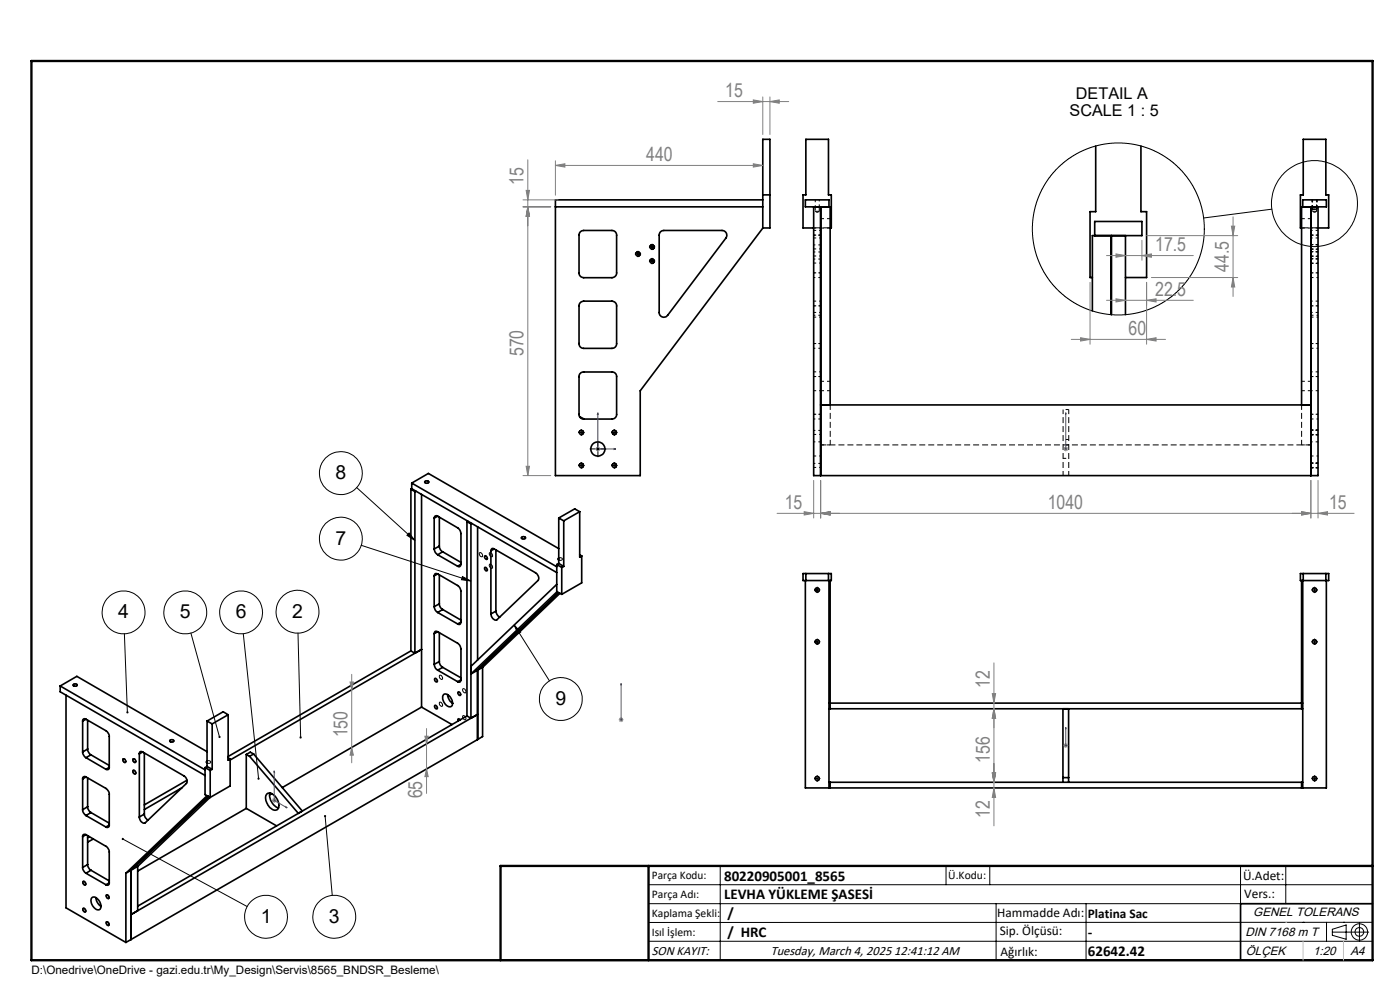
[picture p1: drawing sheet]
<svg xmlns="http://www.w3.org/2000/svg" width="297mm" height="210mm" viewBox="0 0 297 210" stroke-linecap="round" stroke-linejoin="round" font-family="sans-serif">
<g fill="none" stroke="#000" stroke-width=".35">
<path d="M161.8 29.6h1.5v18.8h-1.5zM232.4 31v13.9h-1.2v14h.5M242 31v13.9h1.2v14h-4.4M117.8 43.9h44M123.1 49.2l.7-.3h6a.97 .97 0 0 1 1 1v8a1.02 1.02 0 0 1-1 1h-6a1.02 1.02 0 0 1-1-1v-8.2zM140.1 49.2l.7-.3h12.4a1.02 1.02 0 0 1 .9 .5 1.02 1.02 0 0 1-.1 1.1l-12.4 16.4a.99 .99 0 0 1-1.1 .3 .99 .99 0 0 1-.7-.9v-16.6zM161.8 42.4h-44v58.5h18v-18l26-34.5M161.8 41.3h1.5M172.6 43.9v57h107v-57M172.6 48.4h-2.2v-7.1h.6v-11.7h4.8v11.7h.6v7.1h-.3M174.1 43.9v57M175.9 43.9v-1.5h-5v1.5h5.2v42"/>
<path d="M232.2 50v-3h10.1v3h-10.6v16M235.8 50v16.7M238.8 50v16.7M276.1 48.4h-.2v-7.1h.6v-11.7h4.8v11.7h.6v7.1h-2.3M276.4 43.9v-1.5h5v1.5h-5.3v42M278.1 43.9v57M123.3 79l.3-.1h6.2a.96 .96 0 0 1 1 1v8a.96 .96 0 0 1-1 1h-6a.96 .96 0 0 1-1-1v-8.2zM123.3 64.1l.5-.2h6a1.02 1.02 0 0 1 1 1v8a.97 .97 0 0 1-1 1h-6a.97 .97 0 0 1-1-1v-8.2zM123 88.4l.9 .5M130 92l.3 .2M174.1 85.9h104M87.2 103.8l.8 .5"/>
<path d="M87.2 103.8v34.3M87.3 102.5v1.2M87.3 102.5l30.8 17.7M87.3 103.7l30.8 17.8M87.3 102.5l3.6-2.1 27.6 16M87.3 103.7l-.1 .1M88 104.3v34.3M88.2 104.2l-.2 .1M89.4 104.9v45.1M90.2 102.1l.2-.1a.33 .33 0 0 1 .4 0 .33 .33 0 0 1 .1 .4 .39 .39 0 0 1-.5 .1 .39 .39 0 0 1-.2-.4zM92.1 116.4a1.52 1.52 0 0 0 .8 1.3M92.1 109.9v6.5"/>
<path d="M92.9 109.5l4.3 2.5 .4 .6 .2 .6v6.5M92.9 109.5a.46 .46 0 0 0-.6 0 .46 .46 0 0 0-.2 .4M92.9 117.7l4.2 2.4M92.9 109.5l-.8 .4M93.2 115.8a1.38 1.38 0 0 0 .7 1.2M93.2 115.8l-1.1 .6M93.2 109.7v6.1M93.9 117l-1 .7M93.9 117l3.9 2.3M97.8 119.7a.44 .44 0 0 1-.2 .4 .44 .44 0 0 1-.5 0M97.8 119.7l-.7 .4M99.1 110.7v41.2"/>
<path d="M99.1 110.7l.8 .4M99.2 110.6l-.1 .1M99.9 111.1v41.3M100.1 111l-.2 .1M101.3 111.8v28.2M102.8 118a.41 .41 0 0 1 .5 .2 .41 .41 0 0 1-.1 .5l-.4-.4zM104.1 116.8v13.4M104.8 116.4l8.8 5.1a1.27 1.27 0 0 1 .6 1.6l-8.8 8.4a1.13 1.13 0 0 1-1.3-1.3M104.8 116.4a.42 .42 0 0 0-.5 0 .42 .42 0 0 0-.2 .4M104.8 116.4l-.7 .4M105.2 116.7v12.9M110.6 114a.39 .39 0 0 1 .5-.2 .39 .39 0 0 1 .3 .5h-.1a.41 .41 0 0 1-.7-.3z"/>
<path d="M118.1 119.8l1.1 .6M118.1 119.8v5.7l1.1 .6M118.5 118.4l-.1 .2 .1 .2M118.5 109.9l1.1 .6M118.5 119.5l1.1 .6M118.5 109.9v9.6M118.5 119.5l-.4 .3M119.6 110.5v9.6M123 108.5v9.7l.4-.3M123 108.5l-3.4 2M123 108.5l-1.1-.6-3.4 2M123 117.7l.4 .2"/>
<path d="M123.4 117.9v5.7l-4.2 2.5M87.2 138.1l.8 .5M87.2 138.1l-38.8 22.4M88 138.6l1.4-.8-40.6 23.4M92.1 128.7a1.52 1.52 0 0 0 .8 1.2M92.1 122.2v6.5M92.1 134.4v6.5M92.9 134l4.2 2.4a1.6 1.6 0 0 1 .7 1.3v6.5M92.9 134a.44 .44 0 0 0-.6-.1 .44 .44 0 0 0-.2 .5M92.9 121.7l4.3 2.6 .4 .4 .2 .7v6.6M92.9 121.7a.46 .46 0 0 0-.6 0 .46 .46 0 0 0-.2 .5M92.9 129.9l4.2 2.5"/>
<path d="M92.9 121.7l-.8 .5M92.9 134l-.8 .4M93.2 128.1a1.38 1.38 0 0 0 .7 1.2M93.2 121.9v6.2M93.2 134.2v6.1M93.2 128.1l-1.1 .6M93.9 129.3l-1 .6M93.9 129.3l3.9 2.2M97.8 132a.42 .42 0 0 1-.2 .4 .42 .42 0 0 1-.5 0M97.8 132l-.7 .4M102.8 120.4a.37 .37 0 0 1 .5 .2 .37 .37 0 0 1-.2 .5l-.3-.4zM105.2 129.6l.2 .7 .6 .6"/>
<path d="M105.2 129.6l-1.1 .6M118.1 124l-18.2 17.3M118.2 125.5l-18.3 17.5 1.4-.8M118.5 125.7l-17.2 16.5M118.8 125.9l-16.4 15.7M119.2 120.4v5.7M119.6 120.1l-.4 .3M170.4 121.7h6v1.4h-6zM170.9 123.1v44h110.5v-44M171 121.7v1.4M175.8 121.7v1.4M175.9 123.1v44"/>
<path d="M176.1 123.1v27.2M275.9 121.7h6v1.4h-6zM276.1 123.1v27.2M276.4 123.1v44M276.5 121.7v1.4M281.3 121.7v1.4M12.8 145.5v1.2l30.7 17.8M12.8 145.5l30.7 17.8M12.8 145.5l3.5-2 27.6 15.9M14 147.5v45.1l12.7 7.3M15.6 145.2l.1-.1a.36 .36 0 0 1 .4 0 .36 .36 0 0 1 .2 .3l-.1 .1a.4 .4 0 0 1-.4 .1 .4 .4 0 0 1-.2-.4zM17.5 159.5l.1 .5 .6 .7"/>
<path d="M17.5 153v6.5M18.2 152.6l4.3 2.4a1.6 1.6 0 0 1 .7 1.2v6.6M18.2 152.6a.42 .42 0 0 0-.5-.1 .42 .42 0 0 0-.2 .5M18.2 152.6l-.7 .4M18.6 158.9a1.6 1.6 0 0 0 .7 1.2M18.6 158.9l-1.1 .6M18.6 152.8v6.1M29.6 159.9v13.4M30.3 159.5a.41 .41 0 0 0-.5-.1 .41 .41 0 0 0-.2 .5M30.3 159.5l8.7 5.1a1.27 1.27 0 0 1 .5 1.6l-8.7 8.3a1.05 1.05 0 0 1-1.2-1.2M30.3 159.5l-.7 .4M30.6 159.7v13"/>
<path d="M36.1 157a.35 .35 0 0 1 .5-.1 .35 .35 0 0 1 .1 .4 .4 .4 0 0 1-.4 .1 .4 .4 0 0 1-.2-.4zM43.9 153v9.6M43.9 153l1.1 .6M45 153.6v9.6M48.4 151.6l-3.4 2M48.4 151.6v9.6l.4-.2M48.4 151.6l-1.1-.6-3.4 2M53.8 159.9l10.3 12.1-.8 .5-10.3-12.1M53.8 159.9l-.8 .5M53.8 159.9l-.7-.3-.9 .4M89.4 150l6.5 3.7M89.4 150l-29.5 17.1"/>
<path d="M92.1 140.9a1.52 1.52 0 0 0 .8 1.3M92.2 149.7a.41 .41 0 0 1 .5 .2 .41 .41 0 0 1-.1 .5 .55 .55 0 0 1-.4-.7zM92.3 143.9a.42 .42 0 0 1 .4 .3 .42 .42 0 0 1-.1 .5 .53 .53 0 0 1-.3-.8zM92.9 142.2l4.2 2.4M93.2 140.3a1.38 1.38 0 0 0 .7 1.3M93.2 140.3l-1.1 .6M93.9 141.6l-1 .6M93.9 141.6l3.9 2.2M94.1 147.3a1.71 1.71 0 0 1 1.9 2.1 .77 .77 0 0 1-.7 .6 .77 .77 0 0 1-.8-.6l-.2-.3a1.54 1.54 0 0 1-.2-1.8zM95 147.3v.5a2.13 2.13 0 0 0 1 1.4M97.2 146.8a.41 .41 0 0 1 .4 .2 .41 .41 0 0 1-.1 .5l-.3-.4zM97.6 152.7l-.1-.1a.26 .26 0 0 0-.4 0 .26 .26 0 0 0 .1 .4"/>
<path d="M97.8 144.2a.42 .42 0 0 1-.2 .5 .42 .42 0 0 1-.5-.1M97.8 144.2l-.7 .4M99.1 151.9l.8 .5M99.1 151.9l-69.9 40.3M99.9 152.4l1.4-.9-73.5 42.5 1.4-.8v-9.4M101.3 142.2v14.7M101.3 156.9l-73.5 42.4M102.4 141.6l-1.1 .6M102.4 141.6v14.6l-1.1 .7M175.9 150.3h100.5M175.9 149.1h100.5M225.5 150.3v15.6"/>
<path d="M226.7 150.3v15.6M17.5 171.8a1.6 1.6 0 0 0 .7 1.2M17.5 165.2v6.6M17.5 177.5v6.5M18.2 177.1l4.4 2.5 .5 .6 .1 7.1M18.2 177.1a.44 .44 0 0 0-.5-.1 .44 .44 0 0 0-.2 .5M18.2 164.8l4.3 2.4a1.6 1.6 0 0 1 .7 1.3v6.5M18.2 164.8a.44 .44 0 0 0-.5 0 .44 .44 0 0 0-.2 .4M18.2 173l4.3 2.4M18.2 160.7l4.3 2.5M18.2 164.8l-.7 .4M18.2 177.1l-.7 .4"/>
<path d="M18.6 171.1a1.6 1.6 0 0 0 .7 1.3M18.6 165v6.1M18.6 177.3v6.1M18.6 171.1l-1.1 .7M18.9 177.5l-.3 .2M19.3 160.1l-1.1 .6M19.3 160.1l3.9 2.3M19.3 172.4l-1.1 .6M19.3 172.4l3.9 2.2M19.8 178l-1.2 .6M23.2 175a.44 .44 0 0 1-.2 .5 .44 .44 0 0 1-.5-.1M23.2 162.8a.44 .44 0 0 1-.2 .4 .44 .44 0 0 1-.5 0"/>
<path d="M23.2 162.8l-.7 .4M23.2 175l-.7 .4M26.1 161a.46 .46 0 0 1 .5 .2 .46 .46 0 0 1-.1 .5 .55 .55 0 0 1-.4-.7zM28.2 163.5a.41 .41 0 0 1 .5 .2 .41 .41 0 0 1-.1 .5 .55 .55 0 0 1-.4-.7zM28.3 161a.44 .44 0 0 1 .4 .2 .44 .44 0 0 1-.1 .5 .55 .55 0 0 1-.3-.7zM30.6 172.7a1.38 1.38 0 0 0 .8 1.2M30.6 172.7l-1 .6M38.6 167.1l-8 4.6M39.7 165.5l-9.1 5.2M43.5 162.8l1.1 .6M43.5 162.8v5.7l1.1 .6M43.9 161.5v.3"/>
<path d="M43.9 168.8l-17.2 16.4M43.9 162.6l1.1 .6M43.9 162.6l-.4 .2M44.2 168.9l-16.4 15.7M44.6 169.1l-15.4 14.7M44.6 163.4v5.7M45 163.2l-.4 .2M48.4 160.8l.4 .2M48.8 161v5.7l-4.2 2.4M52.2 171.5l-23 13.3M52.2 160v11.5M52.2 160l.8 .4"/>
<path d="M52.2 171.5l6.5 3.7M56.6 168.4a1.51 1.51 0 0 1 2.1 1 1.81 1.81 0 0 1 0 2.4 2.24 2.24 0 0 1-2.3-2l-.1-.7zM57.3 168.2a2.84 2.84 0 0 0 1.8 3.2M57.6 168.3l-.4 .3M175.9 165.9h100.5M176.1 165.9v1.2M225.5 165h1.2M276.1 165.9v1.2M17.5 184a1.6 1.6 0 0 0 .7 1.2M17.6 192.7a.41 .41 0 0 1 .5 .2 .41 .41 0 0 1-.1 .6l-.4-.4zM17.6 187a.41 .41 0 0 1 .5 .2 .41 .41 0 0 1-.1 .5l-.4-.3zM18.2 185.2l4.3 2.5"/>
<path d="M18.6 183.4l.1 .5 .6 .7M18.6 183.4l-1.1 .6M19.3 184.6l-1.1 .6M19.3 184.6l3.9 2.3M19.5 190.4a1.4 1.4 0 0 1 1.8 1.3 .78 .78 0 0 1 .1 1 .78 .78 0 0 1-1 .2l-.2-.1a1.81 1.81 0 0 1-.7-2.4zM20.4 190.4l.2 .9 .8 1M22.6 195.6a.4 .4 0 0 1 .4 .2 .4 .4 0 0 1-.1 .5l-.3-.3zM22.6 189.9a.4 .4 0 0 1 .4 .2 .4 .4 0 0 1-.1 .5l-.3-.3zM23.2 187.3a.42 .42 0 0 1-.2 .4 .42 .42 0 0 1-.5 0M23.2 187.3l-.7 .4M26.7 185.2v14.7M27.8 184.6l-1.1 .6"/>
<path d="M27.8 199.3l-1.1 .6M27.8 184.6v14.7M29.2 183.8l-1.4 .8M291.2 191.7h-28v12M106.2 203.7h185"/>
<circle cx="135.3" cy="53.9" r=".43"/>
<circle cx="138.3" cy="55.4" r=".43"/>
<circle cx="138.3" cy="52.4" r=".43"/>
<circle cx="123.3" cy="98.8" r=".43"/>
<circle cx="123.3" cy="91.7" r=".43"/>
<circle cx="126.8" cy="95.2" r="1.51"/>
<circle cx="130.3" cy="98.8" r=".43"/>
<circle cx="130.3" cy="91.7" r=".43"/>
<circle cx="173.4" cy="136.1" r=".43"/>
<circle cx="173.4" cy="125.1" r=".43"/>
<circle cx="278.9" cy="125.1" r=".43"/>
<circle cx="278.9" cy="136.1" r=".43"/>
<circle cx="173.4" cy="165.1" r=".43"/>
<circle cx="278.9" cy="165.1" r=".43"/>
</g>
<path d="M173.8 44.8h-.8M278.5 44.8h.8" fill="none" stroke="#000" stroke-width=".21" stroke-dasharray="1.3 .6" stroke-dashoffset=".4" stroke-linecap="butt"/>
<g fill="none" stroke="#000" stroke-width=".21" stroke-dasharray="1.3 .6" stroke-dashoffset=".8" stroke-linecap="butt">
<path d="M278.1 49.9h1.5M278.1 58.9h1.5M278.1 57.9h1.5M278.1 54.3h1.5M278.1 52.8h1.5M278.1 55.8h1.5M278.1 53.4h1.5M278.1 54.4h1.5M278.1 54.9h1.5M278.1 55.9h1.5M278.1 51.9h1.5M278.1 52.9h1.5"/>
<path d="M279.6 48.9h-1.5M279.6 57.9h-1.5M279.6 49.9h-1.5M279.6 50.5h-1.5M279.6 48.4h-1.5M279.6 53.5h-1.5M279.6 52h-1.5M279.6 55h-1.5M279.6 54.4h-1.5M279.6 53.4h-1.5M279.6 55.9h-1.5M279.6 54.9h-1.5"/>
<path d="M279.6 52.9h-1.5M279.6 51.9h-1.5M278.1 64.9h1.5M278.1 79.9h1.5M278.1 73.9h1.5M278.1 72.9h1.5M278.1 66.9h1.5M278.1 67.3h1.5M279.6 63.9h-1.5M279.6 78.9h-1.5M279.6 72.9h-1.5M279.6 79.9h-1.5"/>
<path d="M279.6 64.9h-1.5M279.6 66.3h-1.5M278.1 88.9h1.5M278.1 87.9h1.5M278.1 92.2h1.5M278.1 99.2h1.5M278.1 96.7h1.5M278.1 98.2h1.5M278.1 91.2h1.5M279.6 87.9h-1.5M279.6 82.9h-1.5M279.6 91.3h-1.5"/>
<path d="M279.6 98.3h-1.5M279.6 93.7h-1.5M279.6 99.2h-1.5M279.6 98.2h-1.5M279.6 92.2h-1.5M279.6 91.2h-1.5"/>
</g>
<path d="M172.6 48.3h3.5M279.6 48.3h-3.5" fill="none" stroke="#000" stroke-width=".21" stroke-dasharray="1.3 .6" stroke-dashoffset="-.2" stroke-linecap="butt"/>
<g fill="none" stroke="#000" stroke-width=".21" stroke-dasharray="1.3 .6" stroke-dashoffset=".6" stroke-linecap="butt">
<path d="M176.1 46.4h-2M176.1 48.4h-2M276.1 46.4h2M276.1 48.4h2M176.1 94.4h-2M176.1 80.9h-2M176.1 82.9h-2M225.5 97.2h1.2M226.7 86.9h-1.2M226.7 94.4h-1.2M226.7 93.2h-1.2M276.1 94.4h2"/>
<path d="M276.1 82.9h2M276.1 80.9h2"/>
</g>
<path d="M176.1 94.4v-8.5M276.1 94.4v-8.5" fill="none" stroke="#000" stroke-width=".21" stroke-dasharray="1.3 .6" stroke-dashoffset=".2" stroke-linecap="butt"/>
<g fill="none" stroke="#000" stroke-width=".21" stroke-dasharray="1.3 .6" stroke-dashoffset=".7" stroke-linecap="butt">
<path d="M172.6 48.9h1.5M172.6 57.9h1.5M172.6 49.9h1.5M172.6 50.5h1.5M172.6 48.4h1.5M172.6 54.3h1.5M172.6 55.8h1.5M172.6 52.8h1.5M173 42.4v1.5M173.8 43.9v-1.5M174.1 49.9h-1.5M174.1 58.9h-1.5"/>
<path d="M174.1 57.9h-1.5M174.1 53.5h-1.5M174.1 55h-1.5M174.1 52h-1.5M278.4 42.4v1.5M278.5 42.4v1.5M279.3 43.9v-1.5M279.4 42.4v1.5M172.6 78.9h1.5M172.6 63.9h1.5M172.6 72.9h1.5M172.6 64.9h1.5"/>
<path d="M172.6 79.9h1.5M172.6 66.3h1.5M172.6 67.3h1.5M174.1 79.9h-1.5M174.1 64.9h-1.5M174.1 73.9h-1.5M174.1 72.9h-1.5M174.1 66.9h-1.5M172.6 87.9h1.5M172.6 82.9h1.5M172.6 92.2h1.5M172.6 99.2h1.5"/>
<path d="M172.6 96.7h1.5M174.1 88.9h-1.5M174.1 87.9h-1.5M174.1 91.3h-1.5M174.1 98.3h-1.5M174.1 93.7h-1.5"/>
</g>
<path d="M174.1 94.4h104" fill="none" stroke="#000" stroke-width=".21" stroke-dasharray="1.3 .6" stroke-dashoffset=".1" stroke-linecap="butt"/>
<path d="M225.5 86.9v14M226.7 86.9v14" fill="none" stroke="#000" stroke-width=".21" stroke-dasharray="1.3 .6" stroke-dashoffset=".3" stroke-linecap="butt"/>
<path d="M173 43.9v.9M173.8 44.8v-.9M278.4 44.4h1M278.5 43.9v.9M279.3 44.8v-.9" fill="none" stroke="#000" stroke-width=".21" stroke-dasharray="1.3 .6" stroke-dashoffset=".5" stroke-linecap="butt"/>
<path d="M173 44.8l.4 .3M173.4 45.1l.4-.3M278.4 43.9v.5M278.5 44.8l.4 .3M278.9 45.1l.4-.3M279.4 43.9v.5" fill="none" stroke="#000" stroke-width=".21" stroke-dasharray="1.3 .6" stroke-linecap="butt"/>
<g fill="none" stroke="#000" stroke-width=".21">
<path d="M134.8 54a.51 .51 0 0 1 .5-.6 .51 .51 0 0 1 .5 .5 .51 .51 0 0 1-.6 .5M135.1 53.9h.5M135.3 53.6v.5M137.8 55.5a.51 .51 0 0 1 .5-.6 .51 .51 0 0 1 .5 .5 .51 .51 0 0 1-.6 .5M137.8 52.5a.51 .51 0 0 1 .5-.6 .51 .51 0 0 1 .5 .5 .51 .51 0 0 1-.6 .5M138.1 55.4h.5M138.1 52.4h.5M138.3 52.1v.5M138.3 55.1v.6M269.8 44.4l-14.5 1.8M122.8 98.9a.51 .51 0 0 1 .5-.7 .51 .51 0 0 1 .5 .6 .51 .51 0 0 1-.6 .4M122.8 91.9a.5 .5 0 0 1 .5-.6 .5 .5 0 0 1 .5 .5 .5 .5 0 0 1-.6 .4"/>
<path d="M123.1 98.7h.5M123.1 91.7h.5M123.3 91.5v.5M123.3 98.5v.5M126.6 95.2h.5M126.8 95v.5M129.9 98.9a.5 .5 0 0 1 .4-.6 .5 .5 0 0 1 .5 .5 .5 .5 0 0 1-.6 .4M129.9 91.9a.49 .49 0 0 1 .4-.6 .49 .49 0 0 1 .5 .5 .49 .49 0 0 1-.6 .4M130.1 98.7h.5M130.1 91.7h.5M130.3 91.5v.5M130.3 98.5v.5"/>
<path d="M75.7 103.4l12.3 11.2M76.6 115.7l23.3 7.6M86.8 113.1l1.2 1.5-1.7-1zM90.1 102.2a.49 .49 0 0 1 .5-.3 .49 .49 0 0 1 .4 .5l-.6 .1-.3-.1zM101.7 117.3a.51 .51 0 0 1 .6 .2 .51 .51 0 0 1-.1 .6l-.4-.2zM103.8 117.3a.51 .51 0 0 1 .6 .2 .51 .51 0 0 1 0 .6l-.4-.1zM103.9 119.7a.51 .51 0 0 1 .5 .3 .51 .51 0 0 1-.1 .6l-.4-.3zM110.6 113.9l.4-.1a.34 .34 0 0 1 .5 .3 .34 .34 0 0 1-.5 .3l-.4-.2zM118.4 118.4a.47 .47 0 0 1 .5-.2 .47 .47 0 0 1 .3 .5l-.3 .2-.4-.1-.2-.2zM26.4 134.4l.6 16.7M40.5 134.3l6.1 22M51.6 134.4l3.3 30.8"/>
<path d="M63.2 134.3l.6 22.1M98.1 122.3l1.8 1-2-.3zM109.1 132.6l1.4 1.5-.6 .3zM109.1 132.6l7.5 11.8M172.9 136.3a.5 .5 0 0 1 .4-.7 .5 .5 0 0 1 .5 .6 .5 .5 0 0 1-.6 .4M172.9 125.3a.5 .5 0 0 1 .4-.7 .5 .5 0 0 1 .5 .6 .5 .5 0 0 1-.6 .4M173.1 136.2h.5M173.1 125.2h.5M173.4 124.9v.5M173.4 135.9v.5M278.4 136.3a.5 .5 0 0 1 .4-.7 .5 .5 0 0 1 .5 .6 .5 .5 0 0 1-.6 .4M278.4 125.3a.5 .5 0 0 1 .4-.7 .5 .5 0 0 1 .5 .6 .5 .5 0 0 1-.6 .4"/>
<path d="M278.6 136.2h.5M278.6 125.2h.5M278.9 124.9v.5M278.9 135.9v.5M15.5 145.2l.4-.2 .4 .1a.45 .45 0 0 1-.2 .6 .45 .45 0 0 1-.6-.2zM36.1 157a.44 .44 0 0 1 .5-.2 .44 .44 0 0 1 .2 .6h-.6l-.3-.2zM93.3 143.3a.52 .52 0 0 1 .5 .2 .52 .52 0 0 1-.1 .6l-.4-.3zM93.3 148.9a.55 .55 0 0 1 .5 .4 .55 .55 0 0 1-.1 .6l-.4-.4zM98.2 146.1a.5 .5 0 0 1 .5 .3 .5 .5 0 0 1-.1 .6l-.4-.4zM98.2 151.8a.53 .53 0 0 1 .6 .3 .53 .53 0 0 1-.2 .6l-.4-.4zM26 178l26.4 14.3M26.1 160.9a.51 .51 0 0 1 .5 .3 .51 .51 0 0 1-.1 .6l-.4-.4z"/>
<path d="M28.2 163.4a.54 .54 0 0 1 .5 .3 .54 .54 0 0 1 0 .5l-.5-.3zM28.2 160.9a.5 .5 0 0 1 .5 .3 .5 .5 0 0 1-.1 .6l-.4-.4zM43.8 161.5l.7-.1a.29 .29 0 0 1 .2 .4 .29 .29 0 0 1-.5 .1l-.5-.2zM69 173.1l1.5 16.8M172.9 165.3a.5 .5 0 0 1 .4-.7 .5 .5 0 0 1 .5 .6 .5 .5 0 0 1-.6 .4M173.1 165.2h.5M173.4 164.9v.5M278.4 165.3a.5 .5 0 0 1 .4-.7 .5 .5 0 0 1 .5 .6 .5 .5 0 0 1-.6 .4M278.6 165.2h.5M278.9 164.9v.5M17.6 186.9a.51 .51 0 0 1 .6 .3 .51 .51 0 0 1-.2 .6l-.4-.4zM17.6 192.6a.53 .53 0 0 1 .6 .3 .53 .53 0 0 1-.2 .6l-.5-.5z"/>
<path d="M22.5 195.5a.51 .51 0 0 1 .6 .3 .51 .51 0 0 1-.1 .6l-.4-.3zM22.5 189.8a.51 .51 0 0 1 .6 .3 .51 .51 0 0 1-.1 .6l-.4-.3zM137.6 187.7h153.6M137.6 191.7h153.6M137.6 199.7h153.6M152.8 183.7v20M200.7 183.7v4M210 183.7v4M211.3 191.7v12M230.4 191.7v12M263.2 183.7v20M272.8 183.7v8"/>
<path d="M276.4 195.6h.1M281.4 195.6v4.1M282.6 197.7h7.8M282.6 197.1l3-.9v3l-3-.8zM285 195.6h.1M288.4 195.8v3.8M291.2 195.6l-153.6 .1"/>
<circle cx="237.2" cy="48.6" r="18.2"/>
<circle cx="278.9" cy="43.2" r="9.1"/>
<circle cx="72.3" cy="114.3" r="4.6"/>
<circle cx="72.3" cy="100.4" r="4.6"/>
<circle cx="26.2" cy="129.9" r="4.6"/>
<circle cx="39.3" cy="129.9" r="4.6"/>
<circle cx="51.1" cy="129.9" r="4.6"/>
<circle cx="63.1" cy="129.8" r="4.6"/>
<circle cx="119" cy="148.3" r="4.6"/>
<circle cx="56.4" cy="194.5" r="4.6"/>
<circle cx="70.9" cy="194.4" r="4.6"/>
<circle cx="288.4" cy="197.7" r="1.74"/>
<circle cx="288.4" cy="197.7" r=".93"/>
</g>
<g fill="none" stroke="#00f" stroke-width=".21">
<path d="M126.8 87.6l.1 .3h-.2zM126.8 87.6v7.6h3.9M130.3 95.1l.4 .1-.4 .1zM226.1 95.1v.2zM226.1 87.6v.3v-.3M226.1 95.2h.1M226.1 87.6v7.6M131.8 152.6v.2zM131.8 145v.4v-.4M131.8 152.7h.1M131.8 145v7.7M226.1 154.3v.4v-.4"/>
<path d="M226.1 158v.2zM226.1 158.1h.1M226.1 154.3v3.8M58.2 163.5v.4l-.1-.1zM58.2 163.5v6.3l2.7 1.6M60.6 171.1l.3 .3-.3-.1z"/>
</g>
<g fill="none" stroke="#808080" stroke-width=".21">
<path d="M112 33.9v67M117.8 35.1l2-.4v.7zM117.8 34.1v7.3M117.8 35.1h44M152.3 21.5h15M159.8 21.2l2 .3-2 .4zM159.8 34.7l2 .4-2 .3zM161.8 20.6v7.9M163.3 21.5l2-.3v.7zM163.3 20.6v7.9M110.9 42.4h7.5M110.9 43.9h5.9"/>
<path d="M111.6 40.4h.7l-.3 2zM112 43.9l.3 2h-.7zM231.2 59.9v13.1M234.7 54.2h18.5M236.7 53.9l2.1 .3-2.1 .4zM242.3 54.2l2-.3v.7zM242.3 51v4.2M243.2 59.9v13.1M243.2 50h19.4M244.3 58.9h18.3M261.2 48h.7l-.3 2zM261.6 58.9l.3 2h-.7z"/>
<path d="M261.6 46v16.9M227.3 72h20M229.2 71.6l2 .4-2 .3zM234.7 63.7h18.5M236.7 63.4l2.1 .3-2.1 .4zM243.2 63.7l2.1-.3v.7zM243.2 72l2.1-.4v.7zM111.6 98.9h.7l-.3 2zM126.3 95.2h1M126.5 94.9l.7 .7M126.8 94.7v1M127.2 94.9l-.7 .7"/>
<path d="M225.6 95.2h1M225.7 94.9l.7 .7M226.1 94.7v1M226.4 94.9l-.7 .7M110.9 100.9h5.9M164.9 108.9h122.4M170.6 108.5l2 .4-2 .3zM172.6 101.9v8M174.1 108.9l2-.4v.7zM174.1 101.9v8M276.1 108.5l2 .4-2 .3zM278.1 101.9v8"/>
<path d="M279.6 108.9l2-.4v.7zM279.6 101.9v8M74.3 144.7h.7l-.4 1.6zM74.6 158.6l.4 1.6h-.7zM74.6 143v18.8M90.1 156.2h.7l-.3 1.6zM90.5 154.5v13.8M131.3 152.7h1M131.4 152.3l.7 .7M131.8 152.2v1M132.1 152.3l-.7 .7M210.5 147.1h.7l-.3 2z"/>
<path d="M210.9 150.3l.3 2.1h-.7zM210.9 140.6v34.6M225.6 158.1h1M225.7 157.8l.7 .7M226.1 157.6v1M226.4 157.8l-.7 .7M57.7 169.8h1M57.8 169.4l.7 .7M58.2 169.3v1M58.5 169.4l-.7 .7M90.5 163.1l.3 1.6h-.7zM210.5 164h.7l-.3 1.9z"/>
<path d="M210.9 167.1l.3 2h-.7z"/>
</g>
<g fill="none" stroke="#000" stroke-width=".21" stroke-dasharray="15.2 1.3 1.3 1.3" stroke-linecap="butt">
<path d="M134.8 53.9h-.1M135.3 53.4v-.2M135.3 54.4v.2M135.8 53.9h.2M137.8 55.4h-.1M137.8 52.4h-.1M138.3 54.9v-.2M138.3 55.9v.2M138.3 51.9v-.2M138.3 52.9v.2M138.8 55.4h.2M138.8 52.4h.2"/>
<path d="M122.8 98.7h-.1M122.8 91.7h-.1M123.3 98.2v-.1M123.3 99.2v.2M123.3 91.2v-.1M123.3 92.2v.2M123.8 98.7h.2M123.8 91.7h.2M126.3 95.2h-1.2M126.8 94.7v-1.2M126.8 95.7v1.3M127.3 95.2h1.3"/>
<path d="M129.8 98.7h-.1M129.8 91.7h-.1M130.3 98.2v-.1M130.3 99.2v.2M130.3 91.2v-.1M130.3 92.2v.2M130.8 98.7h.2M130.8 91.7h.2M172.9 136.1h-.2M172.9 125.1h-.2M173.4 135.6v-.1M173.4 136.6v.2"/>
<path d="M173.4 124.6v-.1M173.4 125.6v.2M173.9 136.1h.2M173.9 125.1h.2M278.4 136.1h-.2M278.4 125.1h-.2M278.9 135.6v-.1M278.9 136.6v.2M278.9 124.6v-.1M278.9 125.6v.2M279.4 136.1h.2M279.4 125.1h.2"/>
<path d="M172.9 165.1h-.2M173.4 164.6v-.1M173.4 165.6v.2M173.9 165.1h.2M278.4 165.1h-.2M278.9 164.6v-.1M278.9 165.6v.2M279.4 165.1h.2"/>
</g>
<path d="M6.7 12.9h284.5v190.8h-284.5zM137.6 183.7v20M291.2 183.7h-185v20" fill="none" stroke="#000" stroke-width=".5"/>
<path d="M272.8 195.6h.1M276.4 199.7v4M285 199.7v4" fill="none" stroke="#c0c0c0" stroke-width=".21"/>
<g fill="#00f">
<path d="M60.6 171.1l.3 .3-.3-.1zM58.2 163.5v.4l-.1-.1z"/>
<path d="M226.1 154.3v.4zM226.1 158v.2z"/>
<path d="M130.3 95.1l.4 .1-.4 .1zM126.8 87.6l.1 .3h-.2z"/>
<path d="M226.1 95.1v.2zM226.1 87.6v.3z"/>
<path d="M131.8 152.6v.2zM131.8 145v.4z"/>
</g>
<g fill="#808080">
<path d="M163.3 21.5l2-.3v.7zM159.8 21.2l2 .3-2 .4zM174.1 108.9l2-.4v.7zM170.6 108.5l2 .4-2 .3zM276.1 108.5l2 .4-2 .3zM174.1 108.9l2-.4v.7z"/>
<path d="M117.8 35.1l2-.4v.7zM159.8 34.7l2 .4-2 .3zM276.1 108.5l2 .4-2 .3zM279.6 108.9l2-.4v.7zM236.7 53.9l2.1 .3-2.1 .4zM242.3 54.2l2-.3v.7zM236.7 63.4l2.1 .3-2.1 .4zM243.2 63.7l2.1-.3v.7zM229.2 71.6l2 .4-2 .3zM243.2 72l2.1-.4v.7z"/>
<path d="M74.6 158.6l.4 1.6h-.7zM74.3 144.7h.7l-.4 1.6z"/>
<path d="M210.9 150.3l.3 2.1h-.7zM210.5 147.1h.7l-.3 2z"/>
<path d="M90.1 156.2h.7l-.3 1.6zM90.5 163.1l.3 1.6h-.7zM111.6 40.4h.7l-.3 2zM112 43.9l.3 2h-.7zM112 43.9l.3 2h-.7zM111.6 98.9h.7l-.3 2zM261.2 48h.7l-.3 2zM261.6 58.9l.3 2h-.7z"/>
<path d="M210.9 150.3l.3 2.1h-.7zM210.5 164h.7l-.3 1.9zM210.5 164h.7l-.3 1.9zM210.9 167.1l.3 2h-.7z"/>
</g>
<path d="M25.9 177.8v.1l.1 .1-.1-.1a.23 .23 0 0 0 .2 .3 .23 .23 0 0 0 .2-.4 .23 .23 0 0 0-.4 0zM68.8 173a.23 .23 0 0 0 .1 .3 .23 .23 0 0 0 .3-.2 .23 .23 0 0 0-.3-.2l.1 .2-.1-.2zM63.7 156.2a.24 .24 0 0 0-.2 .3 .24 .24 0 0 0 .3 .2v-.3l.1 .3 .1-.3zM54.7 165v.3l.2 .1v-.2v.2l.1-.1a.24 .24 0 0 0 0-.3 .24 .24 0 0 0-.3 0zM26.8 151v.3h.2v-.2v.2h.2a.24 .24 0 0 0 0-.4 .24 .24 0 0 0-.4 .1zM46.4 156.2a.22 .22 0 0 0 0 .3 .22 .22 0 0 0 .2 .1v-.3l.1 .2a.23 .23 0 0 0 .1-.3 .23 .23 0 0 0-.4 0zM86.8 113.1l1.2 1.5-1.7-1zM98.1 122.3l1.8 1-2-.3zM109.1 132.6l1.4 1.5-.6 .3z" fill="#000"/>
<g font-size="4.1" fill="#808080">
<text x="153.9" y="20.6">15</text>
<text x="137.1" y="34.2">440</text>
<text x="111.1" y="39.2" transform="rotate(-90 111.1 39.2)">15</text>
<text x="245.1" y="53.3">17.5</text>
<text x="260.7" y="57.7" transform="rotate(-90 260.7 57.7)">44.5</text>
<text x="245.1" y="62.8">22.5</text>
<text x="239.4" y="71.1">60</text>
<text x="111.1" y="75.6" transform="rotate(-90 111.1 75.6)">570</text>
<text x="166.5" y="108">15</text>
<text x="222.3" y="108">1040</text>
<text x="281.9" y="108">15</text>
<text x="210" y="145.9" transform="rotate(-90 210 145.9)">12</text>
<text x="73.7" y="156.4" transform="rotate(-90 73.7 156.4)">150</text>
<text x="210" y="161.7" transform="rotate(-90 210 161.7)">156</text>
<text x="89.6" y="169.4" transform="rotate(-90 89.6 169.4)">65</text>
<text x="210" y="173.6" transform="rotate(-90 210 173.6)">12</text>
</g>
<g font-size="4.1">
<text x="71.2" y="101.7">8</text>
<text x="71.2" y="115.6">7</text>
<text x="25.1" y="131.2">4</text>
<text x="38.2" y="131.2">5</text>
<text x="50" y="131.2">6</text>
<text x="62" y="131">2</text>
<text x="117.8" y="149.6">9</text>
<text x="55.3" y="195.8">1</text>
<text x="69.8" y="195.8">3</text>
</g>
<g font-size="3.4">
<text x="228.3" y="21.1">DETAIL A</text>
<text x="226.9" y="24.6">SCALE 1 : 5</text>
</g>
<g font-size="3.2">
<text x="153.6" y="190.8">LEVHA YÜKLEME ŞASESİ</text>
<text x="153.6" y="186.8">80220905001_8565</text>
<text x="154.3" y="194.8">/</text>
<text x="154.3" y="198.8">/ HRC</text>
<text x="230.8" y="198.7">-</text>
<text x="230.8" y="202.8">62642.42</text>
</g>
<g font-size="2.8">
<text x="263.7" y="186.7">Ü.Adet:</text>
<text x="263.9" y="190.5">Vers.:</text>
<text x="211.5" y="194.5">Hammadde Adı:</text>
<text x="230.8" y="194.7">Platina Sac</text>
<text x="138.3" y="202.6">SON KAYIT:</text>
<text x="163.5" y="202.6">Tuesday, March 4, 2025 12:41:12 AM</text>
<text x="212.1" y="198.4">Sip. Ölçüsü:</text>
<text x="212.2" y="202.7">Ağırlık:</text>
</g>
<g font-size="2.6">
<text x="265.9" y="194.4">GENEL TOLERANS</text>
<text x="264.2" y="198.5">DIN 7168 m T</text>
<text x="264.3" y="202.6">ÖLÇEK</text>
<text x="278.5" y="202.6">1:20</text>
<text x="286.5" y="202.6">A4</text>
</g>
<g font-size="2.5">
<text x="138.3" y="186.4">Parça Kodu:</text>
<text x="138.3" y="190.5">Parça Adı:</text>
<text x="201.2" y="186.5">Ü.Kodu:</text>
<text x="138.3" y="194.5">Kaplama Şekli:</text>
<text x="138.3" y="198.6">Isıl İşlem:</text>
<text x="6.7" y="206.7">D:\Onedrive\OneDrive - gazi.edu.tr\My_Design\Servis\8565_BNDSR_Besleme\</text>
</g>
</svg>
